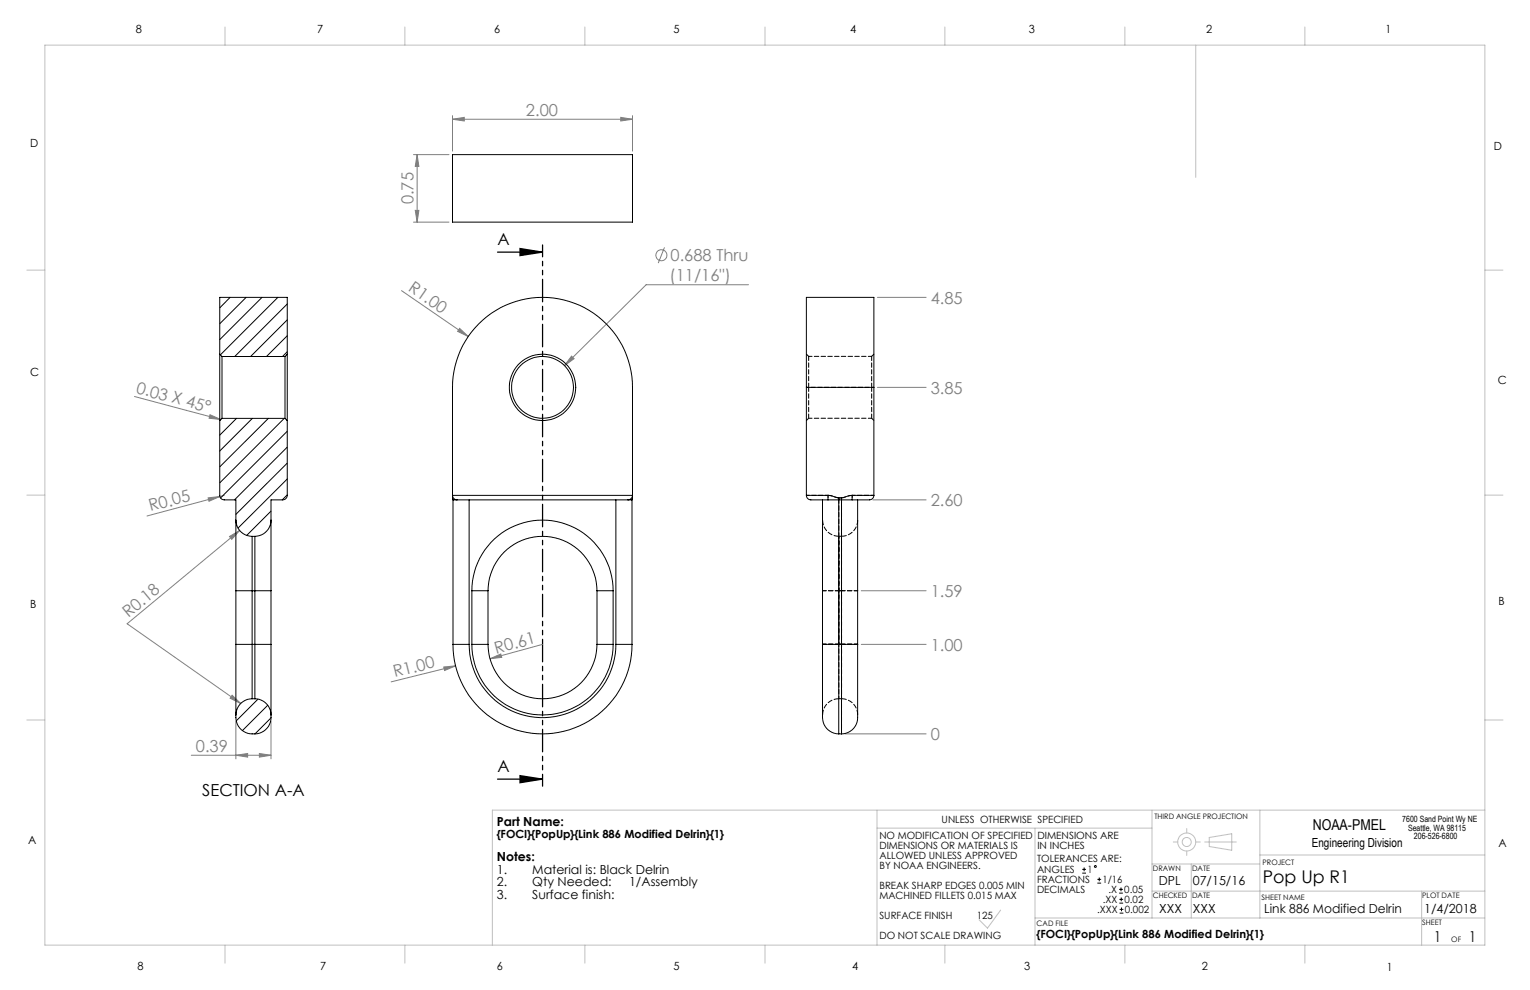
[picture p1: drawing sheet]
<svg xmlns="http://www.w3.org/2000/svg" width="432mm" height="279mm" viewBox="0 0 432 279" stroke-linecap="round" stroke-linejoin="round" font-family="sans-serif">
<g fill="none" stroke="#c0c0c0" stroke-width=".28">
<path d="M12.7 12.7h406.4v254h-406.4zM63.5 7.6v5.1M114.3 7.6v5.1M165.1 7.6v5.1M215.9 7.6v5.1M266.7 7.6v5.1M317.5 7.6v5.1M337.5 12.7v37.4M368.3 7.6v5.1M7.6 76.2h5.1M419.1 76.2h5.1M7.6 139.7h5.1"/>
<path d="M419.1 139.7h5.1M7.6 203.2h5.1M419.1 203.2h5.1M247.5 233.7h77.6M247.5 228.6v38.1M292.1 233.7v33M325.1 228.6v30.5M331.1 237.6h1.3M334.9 233.8v1.3M337.5 237.6h1.2M340 237.6h8.9M341.3 236.4l6.3-1.1v4.7l-6.3-1.1z"/>
<path d="M355.6 228.6v30.5M419.1 228.6h-280.1v38.1M282.4 256.9l-3.7 5-2.4-2.3M292.1 259.1h127M325.1 251.5h94M325.1 243.8h30.5M334.9 240.2v1.2M336.2 243.8v15.3M355.6 241.3h63.5M401.2 251.5v15.2M63.5 266.7v5.1M114.3 266.7v5.1"/>
<path d="M165.1 266.7v5.1M215.9 266.7v5.1M266.7 266.7v5.1M317.5 266.7v5.1M368.3 266.7v5.1"/>
<circle cx="334.9" cy="237.6" r="1.28"/>
<circle cx="334.9" cy="237.6" r="2.55"/>
</g>
<g fill="none" stroke="#808080" stroke-width=".28">
<path d="M127.7 33.7l3.3-.6v1zM127.7 32.6v10.1M127.7 33.7h50.8M175.2 33.1l3.3 .6-3.3 .4zM178.5 32.6v10.1M116.7 43.6h10M117.2 59.4h1l-.5 3.3zM117.7 43.6v19.1M117.7 43.6l.5 3.4h-1zM116.7 62.7h10M187.5 69.8l-1.7 4.5M113.3 82l18.9 13"/>
<path d="M129.7 92.7l2.5 2.3-3-1.5zM211.2 80.4h-28.8l-23.1 22.8M247.6 83.9h13.8M38 111.9l24.3 6.5M59.3 117.1l3 1.3-3.3-.4zM161.3 100.5l.7 .7-2.7 2zM247.6 109.3h13.8M63.3 139.8l-1.2 .3M58.7 140.5l3.4-.4-3.1 1.4zM62.1 140.1l-20.6 5.5M64.8 151.4l2.8-1.7-2.2 2.5zM67.6 149.7l-31.7 26.3 32 22.5"/>
<path d="M246.3 141.1h15.1M243.1 166.7h18.3M65.5 196.2l2.4 2.3-3-1.4zM125.2 188.2l3.4-.3-3.1 1.3zM128.6 187.9l-18.2 4.5M138.3 185.9l3-1.3 .3 .9zM153.1 181.9l-14.8 4M243.1 181.9h18.3M54 213.1h22.5M66.6 213.1l3.3-.4v1zM66.6 203.6v10.6M73.2 212.7l3.3 .4-3.3 .6z"/>
<path d="M76.5 203.6v10.6M238.5 207.1h22.9"/>
<circle cx="186.7" cy="72" r="1.55"/>
</g>
<path d="M140.4 71.2h12.7M146.8 70.1l6.3 1.1-6.3 .9zM140.4 219.9h12.7M146.8 218.9l6.3 1-6.3 1z" fill="none" stroke="#000" stroke-width=".35"/>
<path d="M153.1 69.1v152.8" fill="none" stroke="#000" stroke-width=".35" stroke-dasharray="6.3 1.3 1.3 1.3 1.3 1.3" stroke-dashoffset="3"/>
<path d="M146.8 70.1l6.3 1.1-6.3 .9zM146.8 218.9l6.3 1-6.3 1z" fill="#000"/>
<g fill="#808080">
<path d="M129.7 92.7l2.5 2.3-3-1.5z"/>
<path d="M59.3 117.1l3 1.3-3.3-.4z"/>
<path d="M161.3 100.5l.7 .7-2.7 2z"/>
<path d="M125.2 188.2l3.4-.3-3.1 1.3z"/>
<path d="M58.7 140.5l3.4-.4-3.1 1.4z"/>
<path d="M138.3 185.9l3-1.3 .3 .9z"/>
<path d="M175.2 33.1l3.3 .6-3.3 .4zM127.7 33.7l3.3-.6v1z"/>
<path d="M66.6 213.1l3.3-.4v1zM73.2 212.7l3.3 .4-3.3 .6z"/>
<path d="M64.8 151.4l.6 .8 2.2-2.5zM65.5 196.2l-.6 .9 3 1.4z"/>
<path d="M117.2 59.4h1l-.5 3.3zM117.7 43.6l.5 3.4h-1z"/>
</g>
<g fill="none" stroke="#000" stroke-width=".28">
<path d="M127.7 43.6h50.8v19.1h-50.8zM62 100v18.7M62 100v-16.1h19.1v16.1M62 100l.7 .6M64.9 83.9l-2.9 3M69.5 83.9l-7.5 7.5M73.9 83.9l-11.9 11.9M78.4 83.9l-16.2 16.3M81.1 85.8l-14.8 14.8M81.1 90.3l-10.4 10.3M81.1 94.8l-5.9 5.8M81.1 99.3l-1.4 1.3"/>
<path d="M81.1 100v18.7M81.1 100l-.7 .6M62 118.7v21.1a1.26 1.26 0 0 0 1.3 1.3h3.3v5.7M62.7 100.6v17.5M62.7 118.1l-.7 .6M62.7 118.1h17.7M62.7 100.6h17.7M66.7 118.1l-4.7 4.7M71.2 118.1l-9.2 9.2M75.7 118.1l-13.7 13.7M80.2 118.1l-18.2 18.2M80.4 100.6v17.5"/>
<path d="M80.4 118.1l.7 .6M81.1 118.7v21.1a1.33 1.33 0 0 1-1.3 1.3h-3.3v5.7M227.6 109.3v-25.4h19v25.4M227.6 109.3h19M227.6 109.3v30.5M246.6 109.3v30.5M81.1 121.7l-18.9 18.8M81.1 126.2l-14.9 14.9M81.1 130.7l-14.5 14.5M81.1 135.2l-13.9 13.8M81.1 139.7l-1.4 1.4M127.7 139.8v-30.5a25.4 25.4 0 0 1 25.4-25.4 25.4 25.4 0 0 1 25.4 25.4v30.5"/>
<path d="M127.7 139.8a1.33 1.33 0 0 0 1.3 1.3M127.7 139.8l.1 1.3M127.7 139.8h50.8M178.5 139.8a1.33 1.33 0 0 1-1.3 1.3M178.5 139.8l-.1 1.3M227.6 139.8a1.26 1.26 0 0 0 1.2 1.3h4.9M227.6 139.8h6.1M233.7 139.8l3 .7M233.7 139.8v1.3M240.5 139.8v1.3M240.5 139.8l-3 .7M240.5 139.8h6.1"/>
<path d="M246.6 139.8a1.33 1.33 0 0 1-1.2 1.3h-4.9M66.6 146.8a4.6 4.6 0 0 0 4.6 4.6M66.6 146.8v19.9M71.2 151.4v15.3M71.2 151.4h.7M71.9 151.4v15.3M76.5 144.3l-6.9 6.8M76.5 146.8a4.6 4.6 0 0 1-4.6 4.6M76.5 146.8v19.9M127.8 141.1h1.2M127.8 141.1v40.8M129 141.1h48.2"/>
<path d="M132.4 141.1v40.8M173.8 141.1v40.8M177.2 141.1h1.2M178.4 141.1v40.8M232.1 141.1v40.8M233.7 141.1h3M236.7 140.5v.6M236.7 141.1h.8M236.7 140.5h.8M236.7 141.1v40.8M237.5 141.1h3M237.5 140.5v.6"/>
<path d="M237.5 141.1v40.8M242 141.1v40.8M66.6 166.7h4.6M66.6 166.7v15.2M71.2 166.7h.7M71.2 166.7v15.2M71.9 166.7h4.6M71.9 166.7v15.2M76.5 166.7v15.2M133.2 166.7h4.5M133.2 166.7a19.9 19.9 0 0 1 19.9-19.9 19.9 19.9 0 0 1 19.9 19.9M133.2 166.7v15.2"/>
<path d="M137.7 166.7a15.4 15.4 0 0 1 15.4-15.3 15.4 15.4 0 0 1 15.4 15.3M137.7 166.7v15.2M168.5 166.7h4.5M168.5 166.7v15.2M173 166.7v15.2M66.6 181.9v19.9M66.6 181.9h4.6M71.2 181.9v15.3M71.2 197.2a4.6 4.6 0 0 0-4.6 4.6M71.2 181.9h.7M71.2 197.2h.7M71.9 197.2a4.6 4.6 0 0 1 4.6 4.6"/>
<path d="M71.9 181.9v15.3M71.9 181.9h4.6M72.8 197.3l-6.1 6.1M75.6 199l-7.2 7.2M76.5 181.9v19.9M127.8 181.9a25.3 25.3 0 0 0 25.3 25.2 25.3 25.3 0 0 0 25.3-25.2M127.8 181.9h4.6M132.4 181.9a20.7 20.7 0 0 0 20.7 20.6 20.7 20.7 0 0 0 20.7-20.6M133.2 181.9h4.5M133.2 181.9a19.9 19.9 0 0 0 19.9 19.9 19.9 19.9 0 0 0 19.9-19.9M137.7 181.9a15.4 15.4 0 0 0 15.4 15.3 15.4 15.4 0 0 0 15.4-15.3M168.5 181.9h4.5"/>
<path d="M173.8 181.9h4.6M232.1 181.9v19.3a4.9 4.9 0 0 0 4.6 5.9M232.1 181.9h4.6M236.7 181.9v25.2M236.7 181.9h.8M237.5 181.9h4.5M237.5 181.9v25.2M242 181.9v19.3a4.9 4.9 0 0 1-4.5 5.9M66.6 201.8a5 5 0 0 0 4.2 5.3 5 5 0 0 0 5.6-3.9l.1-.7M76.5 202.6l-4.5 4.5M76.5 201.8v.7M236.7 207.1h.8"/>
<path d="M305.4 246.4h1.1M305.4 245.4h1.1M306 244.8v1.1M309.7 249.2h1.1M309.7 248.2h1.1M310.2 247.6v1.1M315.8 252.1h1.1M315.8 251h1.1M315.9 254.9h1.1M315.9 253.8h1.1M316 257.7h1M316 256.6h1"/>
<path d="M316.4 250.5v1M316.4 253.3v1.1M316.5 256.1v1.1"/>
<circle cx="153.1" cy="109.3" r="9.4"/>
<circle cx="153.1" cy="109.3" r="8.7"/>
<circle cx="309.1" cy="244.6" r=".28"/>
</g>
<path d="M227.6 109.3h19M233.7 139.8v1.3M240.5 139.8v1.3M237.5 166.7v-15.4M236.7 181.8v15.4" fill="none" stroke="#000" stroke-width=".28" stroke-dasharray="1.3 .6" stroke-dashoffset=".6"/>
<path d="M228.2 118h17.8M246 100.6h-17.8M237.5 141.1v40.7M236.7 166.7h-4.5M237.5 166.7h4.6M242.1 166.7h-4.6M232.2 181.8h4.5M236.7 181.8v-40.7M237.5 181.8h4.6M242.1 181.8h-4.6" fill="none" stroke="#000" stroke-width=".28" stroke-dasharray="1.3 .6" stroke-dashoffset=".3"/>
<path d="M246.6 99.9l-.6 .7M227.6 118.7l.6-.7M228.2 100.6l-.6-.7M246 118l.6 .7M233.7 139.8h-6.1M246.6 139.8h-6.1M237.5 140.5h-.8M237.5 151.3h-.8M237.5 166.7h-.8M236.7 197.2h.8M237.5 181.8h-.8M237.5 181.8v25.3" fill="none" stroke="#000" stroke-width=".28" stroke-dasharray="1.3 .6" stroke-dashoffset=".4"/>
<path d="M236.7 166.7v-15.4v15.4M237.5 181.8v15.4v-15.4" fill="none" stroke="#000" stroke-width=".28" stroke-dasharray="1.3 .6" stroke-dashoffset=".5"/>
<path d="M236.7 166.7v15.1M237.5 166.7v15.1M236.7 181.8v-15.1M237.5 181.8v-15.1" fill="none" stroke="#000" stroke-width=".28" stroke-dasharray="1.3 .6" stroke-dashoffset=".7"/>
<path d="M228.2 109.3v-8.7M228.2 118v-8.7M246 109.3v8.7M246 100.6v8.7" fill="none" stroke="#000" stroke-width=".28" stroke-dasharray="1.3 .6" stroke-dashoffset=".1"/>
<path d="M240.5 139.8l-3 .7M236.7 140.5v.6M236.7 140.5l-3-.7M237.5 140.5v.6" fill="none" stroke="#000" stroke-width=".28" stroke-dasharray="1.3 .6"/>
<path d="M236.7 151.3a4.6 4.6 0 0 1-4.5-4.5M242.1 146.8a4.6 4.6 0 0 1-4.6 4.5M237.5 197.2a4.6 4.6 0 0 1 4.6 4.6M232.2 201.8a4.6 4.6 0 0 1 4.5-4.6" fill="none" stroke="#000" stroke-width=".28" stroke-dasharray="1.3 .6" stroke-dashoffset="-.1"/>
<text font-size="4.9" x="356.4" y="249.2">Pop Up R1</text>
<g font-size="4.7" fill="#808080">
<text x="148.4" y="32.6">2.00</text>
<text x="116.7" y="57.7" transform="rotate(-90 116.7 57.7)">0.75</text>
<text x="189.2" y="73.7">0.688 Thru</text>
<text x="115" y="81.9" transform="rotate(34 115 81.9)">R1.00</text>
<text x="189" y="79.3">(11/16&quot;)</text>
<text x="262.7" y="85.7">4.85</text>
<text x="38.2" y="110.9" transform="rotate(15 38.2 110.9)">0.03 X 45°</text>
<text x="262.7" y="111.1">3.85</text>
<text x="262.7" y="142.8">2.60</text>
<text x="42.5" y="144.4" transform="rotate(-15 42.5 144.4)">R0.05</text>
<text x="262.7" y="168.5">1.59</text>
<text x="36.3" y="174.4" transform="rotate(-40 36.3 174.4)">R0.18</text>
<text x="140" y="184.5" transform="rotate(-15 140 184.5)">R0.61</text>
<text x="262.7" y="183.6">1.00</text>
<text x="111.4" y="191.1" transform="rotate(-14 111.4 191.1)">R1.00</text>
<text x="262.7" y="208.9">0</text>
<text x="55.3" y="212.1">0.39</text>
</g>
<g font-size="4.7">
<text x="140.4" y="69.1">A</text>
<text x="140.4" y="217.9">A</text>
<text x="57.1" y="224.7">SECTION A-A</text>
</g>
<g font-size="4.2">
<text x="370.5" y="234.4">NOAA-PMEL</text>
<text x="404.7" y="266">1</text>
<text x="414.6" y="266">1</text>
</g>
<g font-size="3.5">
<text x="140.2" y="233.3">Part Name:</text>
<text x="370.2" y="238.9">Engineering Division</text>
<text x="140.2" y="243.1">Notes:</text>
<text x="140.2" y="246.7">1.</text>
<text x="140.2" y="250.2">2.</text>
<text x="150.2" y="246.7">Material is: Black Delrin</text>
<text x="150.2" y="250.2">Qty Needed:</text>
<text x="177.5" y="250.2">1/Assembly</text>
<text x="327" y="249.8">DPL</text>
<text x="336.6" y="249.8">07/15/16</text>
<text x="140.2" y="253.7">3.</text>
<text x="150.2" y="253.7">Surface finish:</text>
<text x="327.2" y="257.7">XXX</text>
<text x="336.7" y="257.8">XXX</text>
<text x="356.8" y="257.7">Link 886 Modified Delrin</text>
<text x="401.9" y="257.7">1/4/2018</text>
</g>
<g font-size="3.2">
<text x="38.3" y="9.4">8</text>
<text x="89.5" y="9.4">7</text>
<text x="139.5" y="9.4">6</text>
<text x="190.1" y="9.4">5</text>
<text x="240" y="9.4">4</text>
<text x="290.4" y="9.4">3</text>
<text x="340.4" y="9.4">2</text>
<text x="391" y="9.4">1</text>
<text x="8.5" y="41.5">D</text>
<text x="421.6" y="42.3">D</text>
<text x="8.5" y="106.3">C</text>
<text x="422.8" y="108.3">C</text>
<text x="8.5" y="171.5">B</text>
<text x="422.9" y="170.9">B</text>
<text x="7.9" y="238.3">A</text>
<text x="140.2" y="236.5">{FOCI}{PopUp}{Link 886 Modified Delrin}{1}</text>
<text x="422.9" y="239">A</text>
<text x="292.6" y="264.7">{FOCI}{PopUp}{Link 886 Modified Delrin}{1}</text>
<text x="38.8" y="273.8">8</text>
<text x="90.4" y="273.8">7</text>
<text x="140.2" y="273.8">6</text>
<text x="190.1" y="273.9">5</text>
<text x="240.5" y="273.8">4</text>
<text x="289" y="273.9">3</text>
<text x="339.1" y="273.8">2</text>
<text x="391.4" y="274.1">1</text>
</g>
<g font-size="2.8">
<text x="265.8" y="232.1">UNLESS OTHERWISE SPECIFIED</text>
<text x="248.2" y="236.7">NO MODIFICATION OF SPECIFIED</text>
<text x="248.2" y="239.5">DIMENSIONS OR MATERIALS IS</text>
<text x="292.8" y="236.7">DIMENSIONS ARE</text>
<text x="292.8" y="239.6">IN INCHES</text>
<text x="248.2" y="242.4">ALLOWED UNLESS APPROVED</text>
<text x="248.2" y="245.2">BY NOAA ENGINEERS.</text>
<text x="292.7" y="243.2">TOLERANCES ARE:</text>
<text x="248.2" y="250.8">BREAK SHARP EDGES 0.005 MIN</text>
<text x="292.7" y="246.4">ANGLES</text>
<text x="292.7" y="249.2">FRACTIONS</text>
<text x="306.9" y="246.4">1</text>
<text x="311.2" y="249.2">1/16</text>
<text x="248.2" y="253.7">MACHINED FILLETS 0.015 MAX</text>
<text x="292.7" y="252">DECIMALS</text>
<text x="309.6" y="257.7">.XXX</text>
<text x="311.2" y="254.9">.XX</text>
<text x="312.8" y="252">.X</text>
<text x="317.3" y="252">0.05</text>
<text x="317.4" y="254.9">0.02</text>
<text x="317.4" y="257.7">0.002</text>
<text x="248.2" y="259.3">SURFACE FINISH</text>
<text x="275.6" y="259.3">125</text>
<text x="248.2" y="264.9">DO NOT SCALE DRAWING</text>
</g>
<g font-size="2.4">
<text x="395.8" y="232.1">7600 Sand Point Wy NE</text>
<text x="397.4" y="234.4">Seattle, WA 98115</text>
<text x="399" y="236.7">206-526-6800</text>
</g>
<g font-size="2.1">
<text x="325.8" y="231.1">THIRD ANGLE PROJECTION</text>
<text x="325.4" y="245.9">DRAWN</text>
<text x="336.5" y="245.9">DATE</text>
<text x="356.3" y="244.1">PROJECT</text>
<text x="325.3" y="253.4">CHECKED</text>
<text x="336.5" y="253.4">DATE</text>
<text x="356" y="254.1">SHEET NAME</text>
<text x="401.4" y="253.4">PLOT DATE</text>
<text x="292.6" y="261.2">CAD FILE</text>
<text x="401.4" y="261">SHEET</text>
<text x="409.6" y="266">OF</text>
</g>
</svg>
